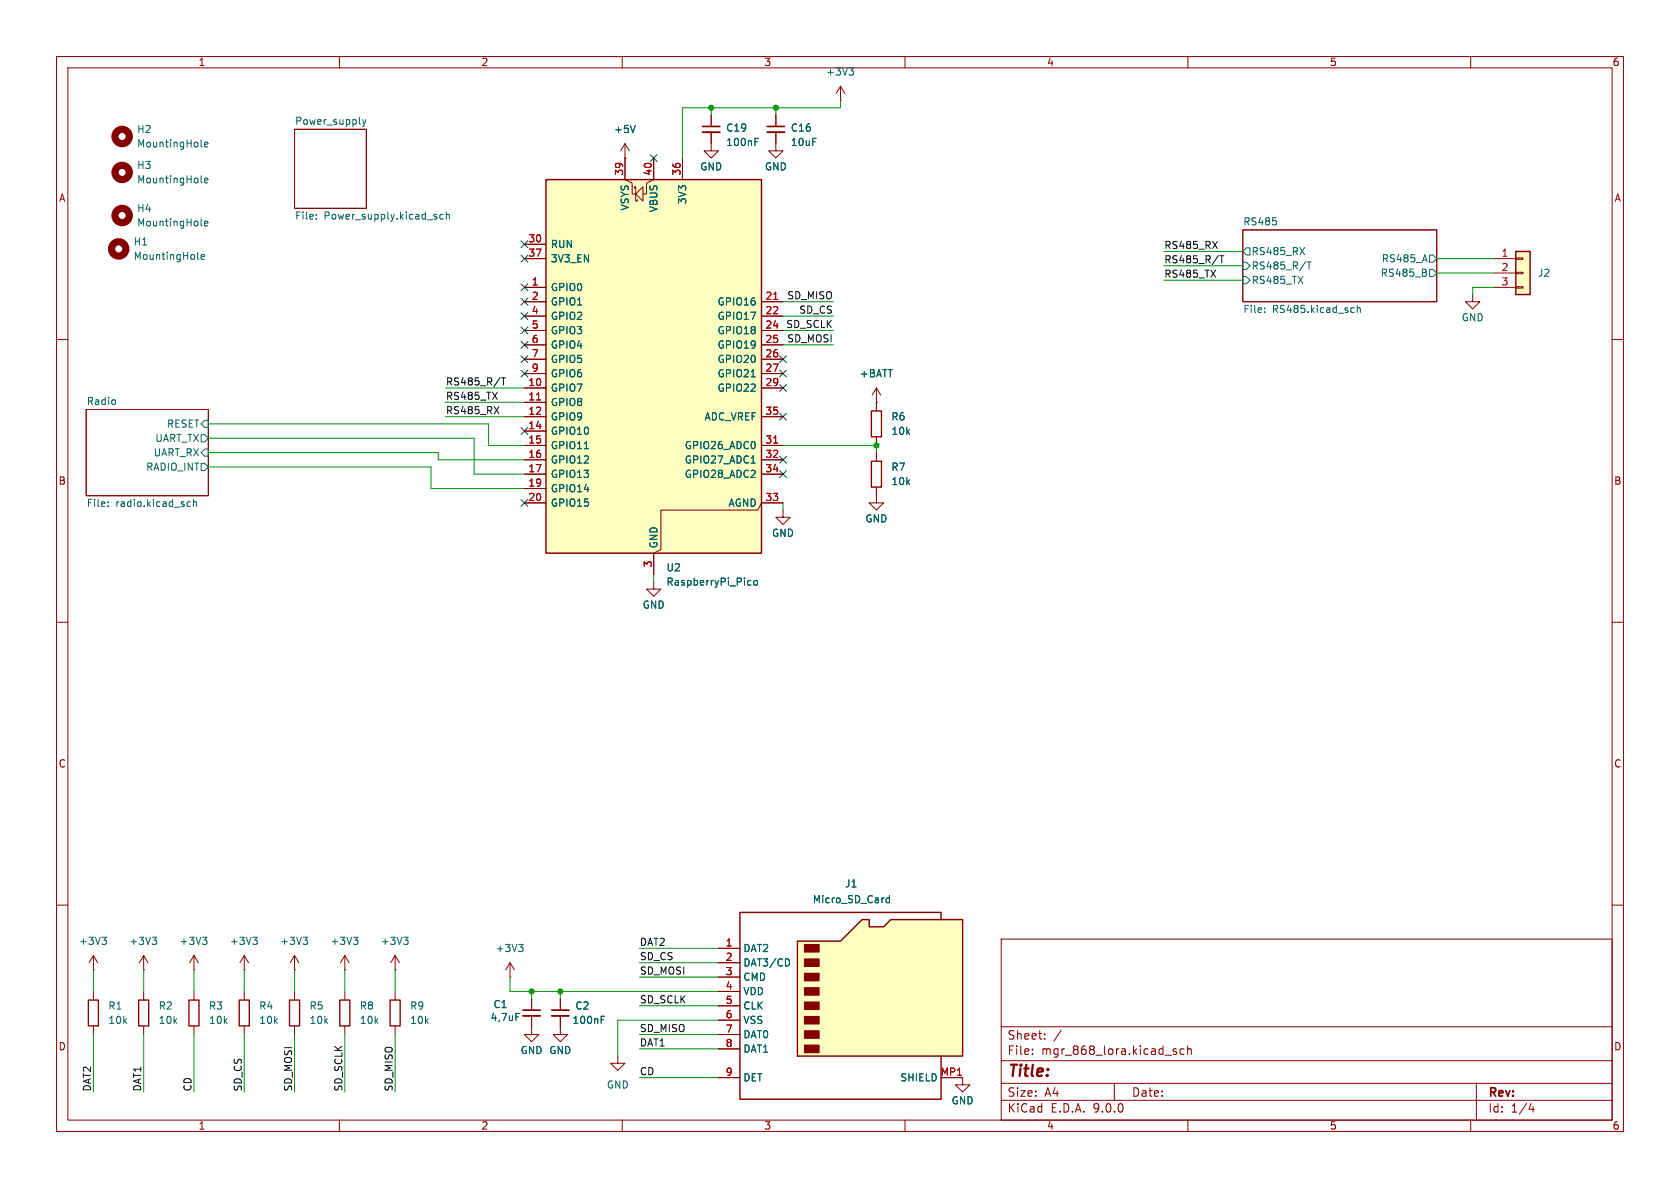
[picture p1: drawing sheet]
<svg xmlns="http://www.w3.org/2000/svg" width="297mm" height="210mm" viewBox="0 0 297 210" stroke-linecap="round" stroke-linejoin="round" font-family="sans-serif">
<g fill="none" stroke="#840000" stroke-width=".18">
<path d="M10 10h277v190h-277zM12 12h273v186h-273zM60 10v2M110 10v2M160 10v2M210 10v2M260 10v2M52.1 22.9h12.7v13.9h-12.7zM110.5 27.9h.1M110.5 25.4l-.8 1.3M110.5 25.4l.8 1.3M110.5 25.4v2.5"/>
<path d="M219.7 40.6h34.3v12.7h-34.3zM10 60h2M15.2 72.4h21.6v15.2h-21.6zM285 60h2M10 110h2M285 110h2M10 160h2M16.5 171.5h.1M16.5 168.9v2.6M16.5 175.3v1.5M16.5 168.9l-.8 1.3M16.5 168.9l.8 1.3"/>
<path d="M25.4 171.5h.1M25.4 168.9l-.8 1.3M25.4 168.9l.8 1.3M25.4 168.9v2.6M34.3 171.5h.1M34.3 168.9v2.6M34.3 175.3v1.5M34.3 168.9l-.8 1.3M34.3 168.9l.8 1.3M43.2 171.5h.1M43.2 168.9l-.8 1.3M43.2 168.9l.7 1.3"/>
<path d="M43.2 168.9v2.6M52.1 171.5h.1M52.1 168.9l-.8 1.3M52.1 168.9l.7 1.3M52.1 168.9v2.6M61 175.3v1.5M69.8 171.5h.1M69.8 168.9v2.6M69.8 175.3v1.5M69.8 168.9l-.7 1.3M69.8 168.9l.8 1.3M90.2 172.7h.1"/>
<path d="M90.2 170.2l-.8 1.3M90.2 170.2l.7 1.3M90.2 170.2v2.5M94 179.6v3.3h1.2l-1.2 1.3-1.3-1.3h1.3M94 176.5v2.1M99.1 179.6v3.3h1.2l-1.2 1.3-1.3-1.3h1.3M99.1 176.5v2.1M177 166h108v32h-108zM285 160h2M16.5 181.4v1.5M34.3 181.4v1.5M60 198v2"/>
<path d="M61 181.4v1.5M69.8 181.4v1.5M109.2 186.7v1.3h1.3l-1.3 1.2-1.3-1.2h1.3M110 198v2M160 198v2M177 194.5h108M177 191.5h108M177 187.5h108M177 181.5h108M182.5 186.3v.1M182.5 185.5v.1M184.7 183.6v.1"/>
<path d="M184.7 182.8v.1M187.6 182.1l-1.3 2M197 191.5v3M207.4 185.7l.6 .4-.2 .3-.4-.1M208 185.5l-.4-.1-.2 .2M209.3 185.5l-.4-.1-.3 .3v.4l.1 .2h.6M210 184.9v1.5M210 185.5l.2-.1 .3 .1 .1 .9M210 198v2M260 198v2M261 191.5v6.5M270.7 195l-.4 1.1h.9"/>
<path d="M271 195.6v1"/>
</g>
<g fill="none" stroke="#006464" stroke-width=".18">
<path d="M55.9 38.6v.1M55.9 38v.1M64.1 21.1l.3 .9M64.4 22l-.3 .4M64.7 21.1l-.3 .9M77.2 38.4v.3M78.4 38l-.4-.1-.2 .2 .1 .6h.5M78.9 38l.2-.1 .3 .1v.7M78.9 37.5v1.2M112.3 22.2l-.4 1.2M225.6 39.1v.5M219.7 46.4h.6l.7 .6-.7 .6h-.6z"/>
<path d="M219.7 48.9h.6l.7 .6-.7 .7h-.6zM220.3 43.8h.7v1.3h-.7l-.6-.6zM223.6 55.1v.1M223.6 54.5v.1M229.8 43.8l.8 1.2M230.6 43.8l-.8 1.2M231.1 46.3h.7M231.4 46.3v1.3M239 54.4l.4 .1M239.4 55.2h-.4M239.9 54.5l.2-.1 .3 .1 .1 .7M239.9 54v1.2"/>
<path d="M252.1 48.2l.1 .2-.1 .4M252.1 47.7v.4M252.7 45.1h.7l.6 .6-.6 .7h-.7zM252.7 47.6h.7l.6 .7-.6 .6h-.7zM20.4 70.8v.6M35.6 76.8h.6l.6 .7-.6 .6h-.6zM36.2 74.3h.6v1.3h-.6l-.6-.7zM19.1 89.4v.1M19.1 88.8v.1M33.2 89.5h.5M33.2 88.8h.5M34.2 88.8l.2-.1 .3 .1 .1 .7"/>
<path d="M34.2 88.3v1.2M35.6 80l.6-.6h.6v1.2h-.6zM35.6 81.9h.6l.6 .7-.6 .6h-.6zM18 165.7h.8l-.4 .5M18.6 166.2l.2 .2v.3l-.2 .2M26.9 165.7h.8l-.4 .5M27.5 166.2l.2 .2v.3l-.2 .2M35.8 165.7h.8l-.4 .5M36.3 166.2l.3 .2v.3l-.3 .2M44.7 165.7h.8l-.4 .5M45.2 166.2l.3 .2v.3l-.3 .2M53.6 165.7h.8l-.5 .5"/>
<path d="M54.1 166.2l.3 .2v.3l-.3 .2M71.4 165.7h.7l-.4 .5M71.9 166.2l.2 .2v.3l-.2 .2M91.2 179.1h.6M91.7 166.9h.8l-.5 .5M92.2 167.4l.3 .3v.3l-.3 .2M106.3 179.6h.6M106.3 180.3h.4"/>
</g>
<path d="M15.6 176.8h1.8v4.6h-1.8zM33.4 176.8h1.8v4.6h-1.8zM60.1 176.8h1.7v4.6h-1.7zM69 176.8h1.7v4.6h-1.7z" fill="none" stroke="#840000" stroke-width=".24"/>
<path d="M92.5 178.6h3M97.5 178.6h3.1" fill="none" stroke="#840000" stroke-width=".3"/>
<path d="M92.5 179.6h3M97.5 179.6h3.1" fill="none" stroke="#840000" stroke-width=".33"/>
<path d="M96.5 31.8h38.1v66h-38.1z" fill="#ffffc2"/>
<path d="M96.5 31.8h38.1v66h-38.1z" fill="none" stroke="#840000" stroke-width=".25"/>
<g fill="none" stroke="#840000" stroke-width=".18">
<path d="M110.5 27.9v3.9l1.3 .6v1.9h.6M112.1 33.3v-.3h.3v2.6h.2v-.3M113.7 33v2.6l-1.3-1.3zM115.6 27.9v3.9l-1.3 .6v1.9h-.6M120.6 27.9v3.9M137.2 20.3v2.1M137.2 23.4v2M92.7 43.2h3.8M92.7 45.7h3.8M92.7 50.8h3.8M92.7 53.3h3.8M92.7 55.9h3.8"/>
<path d="M92.7 58.4h3.8M134.6 53.3h3.8M134.6 55.9h3.8M134.6 58.4h3.8M92.7 61h3.8M92.7 63.5h3.8M92.7 66h3.8M92.7 68.6h3.8M92.7 71.1h3.8M92.7 73.7h3.8M92.7 76.2h3.8M92.7 78.7h3.8"/>
<path d="M134.6 61h3.8M134.6 63.5h3.8M134.6 66h3.8M134.6 68.6h3.8M134.6 73.7h3.8M134.6 78.7h3.8M92.7 81.3h3.8M92.7 83.8h3.8M92.7 86.4h3.8M92.7 88.9h3.8M134.6 81.3h3.8M134.6 83.8h3.8"/>
<path d="M138.4 88.9h-3.8l-.6 1.3h-17.2v7l-1.2 .6v3.8M115.6 102.9v1.2h1.2l-1.2 1.3-1.3-1.3h1.3"/>
</g>
<path d="M136.8 52.9h.7M94.9 70.7h.7M136.8 78.3h.7" fill="none" stroke="#a90000" stroke-width=".18"/>
<path d="M103.3 79.3h.7M132.8 66.6h.7M132.8 81.9h.7M132.4 102.6l.4 .1M132.8 103.4h-.4M133.4 102.7l.3-.1 .2 .2v.4l-.2 .2h-.3l-.2-.2z" fill="none" stroke="#006464" stroke-width=".18"/>
<path d="M135.6 22.4h3.1" fill="none" stroke="#840000" stroke-width=".3"/>
<path d="M135.6 23.4h3.1" fill="none" stroke="#840000" stroke-width=".33"/>
<path d="M141 166.4h7.6l3.8-3.8h1.3v1.2h2.5l1.3-1.2h12.7v24.1h-29.2z" fill="#ffffc2"/>
<path d="M141 166.4h7.6l3.8-3.8h1.3v1.2h2.5l1.3-1.2h12.7v24.1h-29.2zM166.4 162.6v-1.3h-35.6v33h35.6v-7.6" fill="none" stroke="#840000" stroke-width=".25"/>
<g fill="#840000" stroke="#840000" stroke-width=".25">
<path d="M142.2 167h2.6v1.3h-2.6z"/>
<path d="M142.2 169.5h2.6v1.3h-2.6z"/>
<path d="M142.2 172.1h2.6v1.3h-2.6z"/>
<path d="M142.2 174.6h2.6v1.3h-2.6z"/>
<path d="M142.2 177.2h2.6v1.2h-2.6z"/>
<path d="M142.2 179.7h2.6v1.3h-2.6z"/>
<path d="M142.2 182.2h2.6v1.3h-2.6z"/>
<path d="M142.2 184.8h2.6v1.3h-2.6z"/>
</g>
<path d="M25.4 175.3v1.5M127 167.6h3.8M127 170.2h3.8M127 172.7h3.8M127 175.3h3.8M127 177.8h3.8M25.4 181.4v1.5M127 180.3h3.8M127 182.9h3.8M127 185.4h3.8M127 190.5h3.8M166.4 190.5h3.8v1.3h1.2l-1.2 1.2-1.3-1.2h1.3" fill="none" stroke="#840000" stroke-width=".18"/>
<path d="M156.6 159.3l.3 .3 .3-.1M157.2 158.3v1.3M157.2 158.8l-.3-.1-.3 .3M139.3 169.6l.3 .4-.3 .7" fill="none" stroke="#006464" stroke-width=".18"/>
<path d="M24.5 176.8h1.8v4.6h-1.8z" fill="none" stroke="#840000" stroke-width=".24"/>
<path d="M268 44.5h2.5v7.6h-2.5z" fill="#ffffc2"/>
<path d="M268 44.5h2.5v7.6h-2.5z" fill="none" stroke="#840000" stroke-width=".25"/>
<g fill="none" stroke="#840000" stroke-width=".18">
<path d="M148.6 17.8h.1M148.6 15.2l-.8 1.3M148.6 15.2l.8 1.3M148.6 15.2v2.6M110.5 27.9h.1M110.5 27.9v3.9M115.6 27.9v3.9M120.6 27.9v3.9M125.7 23.4v3.3h1.3l-1.3 1.2-1.2-1.2h1.2M125.7 20.3v2.1M137.2 23.4v3.3h1.2l-1.2 1.2-1.3-1.2h1.3M137.2 20.3v2.1"/>
<path d="M92.7 45.7h3.8M92.7 50.8h3.8M92.7 43.2h3.8M92.7 53.3h3.8M92.7 55.9h3.8M92.7 58.4h3.8M134.6 53.3h3.8M134.6 55.9h3.8M134.6 58.4h3.8M260.3 52.1v1.2h1.3l-1.3 1.3-1.2-1.3h1.2M264.2 45.7h3.8M264.2 48.3h3.8"/>
<path d="M264.2 50.8h3.8M268 45.6h1.2v.2h-1.2zM268 48.1h1.2v.3h-1.2zM268 50.7h1.2v.2h-1.2zM92.7 61h3.8M92.7 63.5h3.8M92.7 66h3.8M92.7 68.6h3.8M92.7 71.1h3.8M92.7 73.7h3.8M92.7 76.2h3.8M92.7 78.7h3.8"/>
<path d="M134.6 61h3.8M134.6 63.5h3.8M134.6 66h3.8M134.6 68.6h3.8M134.6 73.7h3.8M134.6 78.7h3.8M154.9 71.1h.1M154.9 68.6v4M154.9 77.2v1.5M154.9 68.6l-.7 1.3M154.9 68.6l.8 1.3M92.7 81.3h3.8"/>
<path d="M92.7 83.8h3.8M92.7 86.4h3.8M92.7 88.9h3.8M115.6 97.8v3.8M134.6 81.3h3.8M134.6 83.8h3.8M134.6 88.9h3.8M138.4 90.2v1.2h1.3l-1.3 1.3-1.2-1.3h1.2M154.9 86.1v2.8h1.3l-1.3 1.3-1.2-1.3h1.2M154.9 80v1.5M43.2 175.3v1.5M52.1 175.3v1.5"/>
<path d="M61 171.5h.1M61 168.9l-.8 1.3M61 168.9l.7 1.3M61 168.9v2.6M94 176.5v2.1M94 179.6v2M99.1 176.5v2.1M99.1 179.6v2M127 167.6h3.8M127 170.2h3.8M127 172.7h3.8M127 175.3h3.8"/>
<path d="M127 177.8h3.8M43.2 181.4v1.5M52.1 181.4v1.5M127 180.3h3.8M127 182.9h3.8M127 185.4h3.8M127 190.5h3.8M166.4 190.5h3.8"/>
</g>
<g fill="none" stroke="#840000" stroke-width="1.3">
<circle cx="21.6" cy="30.5" r="1.27"/>
<circle cx="21.6" cy="38.1" r="1.27"/>
<circle cx="21.6" cy="24.1" r="1.27"/>
<circle cx="21" cy="44" r="1.27"/>
</g>
<g fill="none" stroke="#006464" stroke-width=".18">
<path d="M150.1 12h.8l-.4 .5M150.6 12.5l.3 .2v.3l-.3 .3M35.5 39.8l.2 .1M35.5 25.8l.2 .2M35.5 32.1l.2 .2M36.2 39.5l.6-.1-.1-.2-.4-.1-.1 .2v.6h.5M36.2 25.6l.6-.2-.1-.2-.4-.1-.1 .2v.6h.5M36.2 31.9l.6-.1-.1-.3h-.4l-.1 .2v.6h.5M112.3 22.2l-.4 1.2M133.5 25.1h.4M133.5 24.5h.6M34.9 45.7l.2 .2"/>
<path d="M35.5 45.4l.7-.1-.1-.2-.4-.1-.2 .2 .1 .6h.5M103.3 79.3h.7M132.8 66.6h.7M132.8 81.9h.7M132.4 102.6l.4 .1M132.8 103.4h-.4M133.4 102.7l.3-.1 .2 .2v.4l-.2 .2h-.3l-.2-.2zM156.6 159.3l.3 .3 .3-.1M157.2 158.3v1.3M157.2 158.8l-.3-.1-.3 .3M62.5 165.7h.8l-.5 .5M63 166.2l.3 .2v.3l-.3 .2"/>
<path d="M91.2 179.1h.6M106.3 179.6h.6M139.3 169.6l.3 .4-.3 .7M106.3 180.3h.4"/>
</g>
<path d="M124.2 22.4h3.1" fill="none" stroke="#840000" stroke-width=".3"/>
<path d="M124.2 23.4h3.1" fill="none" stroke="#840000" stroke-width=".33"/>
<path d="M154.1 72.6h1.7v4.6h-1.7zM154.1 81.5h1.7v4.6h-1.7zM42.3 176.8h1.8v4.6h-1.8zM51.2 176.8h1.8v4.6h-1.8z" fill="none" stroke="#840000" stroke-width=".24"/>
<path d="M214.4 42.7l.8 1.2M215.2 42.7l-.8 1.2M215.6 45.2h.8M216 45.2v1.3M87.4 71.9l.8 1.2M88.2 71.9l-.8 1.2M88.6 66.8h.8M89 66.8v1.3" fill="none" stroke="#0f0f0f" stroke-width=".18"/>
<g fill="none" stroke="#009600" stroke-width=".18">
<path d="M125.7 19.1v1.2M137.2 19.1v1.2M148.6 17.8v1.3h-28v8.8M138.4 53.3h8.9M138.4 55.9h8.9M138.4 58.4h8.9M205.7 47h14M205.7 49.5h14M205.7 44.5h14M254 45.7h10.2M254 48.3h10.2M264.2 50.8h-3.9v1.3"/>
<path d="M36.8 74.9h49.6v3.8h6.3M36.8 77.5h47v6.3h8.9M78.7 68.6h14M78.7 71.1h14M78.7 73.7h14M138.4 78.7h16.5v1.3M138.4 61h8.9M36.8 80h40.7v1.3h15.2M36.8 82.6h39.4v3.8h16.5M138.4 88.9v1.3M115.6 101.6v1.3M16.5 171.5v3.8"/>
<path d="M25.4 171.5v3.8M34.3 171.5v3.8M43.2 171.5v3.8M52.1 171.5v3.8M61 171.5v3.8M69.8 171.5v3.8M90.2 172.7v2.6h36.8M94 175.3v1.2M99.1 175.3v1.2M113 172.7h14M113 167.6h14M113 170.2h14"/>
<path d="M113 177.8h14M16.5 182.9v10.1M25.4 182.9v10.1M34.3 182.9v10.1M43.2 182.9v10.1M52.1 182.9v10.1M61 182.9v10.1M69.8 182.9v10.1M113 190.5h14M113 182.9h14M113 185.4h14M127 180.3h-17.8v6.4"/>
</g>
<g fill="none" stroke="#000084" stroke-width=".18">
<path d="M115 27.3l1.2 1.2M116.2 27.3l-1.2 1.2M92.1 57.8l1.2 1.2M92.1 52.7l1.2 1.2M92.1 50.2l1.2 1.2M92.1 45.1l1.2 1.2M92.1 42.6l1.2 1.2M92.1 55.3l1.2 1.2M93.3 57.8l-1.2 1.2M93.3 52.7l-1.2 1.2M93.3 50.2l-1.2 1.2M93.3 45.1l-1.2 1.2"/>
<path d="M93.3 42.6l-1.2 1.2M93.3 55.3l-1.2 1.2M92.1 60.4l1.2 1.2M92.1 62.9l1.2 1.2M92.1 75.6l1.2 1.2M92.1 65.4l1.2 1.2M93.3 60.4l-1.2 1.2M93.3 62.9l-1.2 1.2M93.3 75.6l-1.2 1.2M93.3 65.4l-1.2 1.2M137.8 65.4l1.2 1.2M137.8 62.9l1.2 1.2"/>
<path d="M137.8 68l1.2 1.2M137.8 73.1l1.2 1.2M139 65.4l-1.2 1.2M139 62.9l-1.2 1.2M139 68l-1.2 1.2M139 73.1l-1.2 1.2M92.1 88.3l1.2 1.2M93.3 88.3l-1.2 1.2M137.8 80.7l1.2 1.2M137.8 83.2l1.2 1.2M139 80.7l-1.2 1.2M139 83.2l-1.2 1.2"/>
</g>
<path d="M136.8 52.9h.7M94.9 70.7h.7M136.8 78.3h.7" fill="none" stroke="#a90000" stroke-width=".18"/>
<g fill="#009600" stroke="#009600" stroke-width=".18">
<circle cx="99.1" cy="175.3" r=".46"/>
<circle cx="94" cy="175.3" r=".46"/>
<circle cx="125.7" cy="19.1" r=".46"/>
<circle cx="154.9" cy="78.7" r=".46"/>
<circle cx="137.2" cy="19.1" r=".46"/>
</g>
<text font-size="2.8" fill="#840000" x="178" y="190.9">Title:</text>
<g font-size="2.1" fill="#840000">
<text x="178" y="184">Sheet:</text>
<text x="178" y="186.7">File:</text>
<text x="184.1" y="186.7">mgr_868_lora.kicad_sch</text>
<text x="178" y="196.9">KiCad</text>
<text x="178" y="194.1">Size:</text>
<text x="184.7" y="194.1">A4</text>
<text x="185.7" y="196.9">E.D.A.</text>
<text x="193.3" y="196.9">9.0.0</text>
<text x="200" y="194.1">Date:</text>
<text x="263" y="194.3">Rev:</text>
<text x="263" y="196.9">Id:</text>
<text x="267.1" y="196.9">1/4</text>
</g>
<g font-size="1.8" fill="#840000">
<text x="35" y="11.9">1</text>
<text x="85" y="11.9">2</text>
<text x="135" y="11.9">3</text>
<text x="185" y="11.9">4</text>
<text x="235" y="11.9">5</text>
<text x="285" y="11.9">6</text>
<text x="10.3" y="35.9">A</text>
<text x="285.3" y="35.9">A</text>
<text x="10.3" y="85.9">B</text>
<text x="285.3" y="85.9">B</text>
<text x="10.3" y="135.9">C</text>
<text x="285.3" y="135.9">C</text>
<text x="10.3" y="185.9">D</text>
<text x="285.3" y="185.9">D</text>
<text x="35" y="199.9">1</text>
<text x="85" y="199.9">2</text>
<text x="135" y="199.9">3</text>
<text x="185" y="199.9">4</text>
<text x="235" y="199.9">5</text>
<text x="285" y="199.9">6</text>
</g>
<g font-size="1.8" fill="#006464">
<text x="145.9" y="13.6">+3V3</text>
<text x="24.1" y="23.7">H2</text>
<text x="52.1" y="22.1">Power_supply</text>
<text x="108.5" y="23.7">+5V</text>
<text x="128.3" y="23.5">C19</text>
<text x="139.7" y="23.5">C16</text>
<text x="24.1" y="26.3">MountingHole</text>
<text x="128.3" y="26">100nF</text>
<text x="139.7" y="26">10uF</text>
<text x="24.1" y="30.1">H3</text>
<text x="24.1" y="32.6">MountingHole</text>
<text x="123.7" y="30.3">GND</text>
<text x="135.1" y="30.3">GND</text>
<text x="24.1" y="37.7">H4</text>
<text x="24.1" y="40.2">MountingHole</text>
<text x="52.1" y="39.1">File:</text>
<text x="57.3" y="39.1">Power_supply.kicad_sch</text>
<text x="111.4" y="37.3" transform="rotate(-90 111.4 37.3)">VSYS</text>
<text x="116.4" y="37.6" transform="rotate(-90 116.4 37.6)">VBUS</text>
<text x="121.5" y="36.2" transform="rotate(-90 121.5 36.2)">3V3</text>
<text x="219.7" y="39.9">RS485</text>
<text x="23.5" y="43.6">H1</text>
<text x="23.5" y="46.1">MountingHole</text>
<text x="97.3" y="44">RUN</text>
<text x="97.3" y="46.6">3V3_EN</text>
<text x="221.2" y="45.3">RS485_RX</text>
<text x="221.2" y="47.9">RS485_R/T</text>
<text x="244.2" y="46.6">RS485_A</text>
<text x="97.3" y="51.7">GPIO0</text>
<text x="221.2" y="50.4">RS485_TX</text>
<text x="244" y="49.1">RS485_B</text>
<text x="271.8" y="49.1">J2</text>
<text x="97.3" y="54.2">GPIO1</text>
<text x="97.3" y="56.7">GPIO2</text>
<text x="97.3" y="59.3">GPIO3</text>
<text x="126.8" y="54.2">GPIO16</text>
<text x="126.8" y="56.7">GPIO17</text>
<text x="126.8" y="59.3">GPIO18</text>
<text x="219.7" y="55.7">File:</text>
<text x="224.9" y="55.7">RS485.kicad_sch</text>
<text x="258.3" y="57">GND</text>
<text x="97.3" y="61.8">GPIO4</text>
<text x="97.3" y="64.4">GPIO5</text>
<text x="126.8" y="61.8">GPIO19</text>
<text x="126.8" y="64.4">GPIO20</text>
<text x="15.2" y="71.7">Radio</text>
<text x="97.3" y="66.9">GPIO6</text>
<text x="97.3" y="69.4">GPIO7</text>
<text x="97.3" y="72">GPIO8</text>
<text x="126.8" y="66.9">GPIO21</text>
<text x="126.8" y="69.4">GPIO22</text>
<text x="151.9" y="66.9">+BATT</text>
<text x="29.4" y="75.8">RESET</text>
<text x="97.3" y="74.5">GPIO9</text>
<text x="97.3" y="77.1">GPIO10</text>
<text x="124.5" y="74.5">ADC_VREF</text>
<text x="157.5" y="74.5">R6</text>
<text x="157.5" y="77.1">10k</text>
<text x="25.7" y="83.4">RADIO_INT</text>
<text x="27.1" y="80.9">UART_RX</text>
<text x="27.4" y="78.3">UART_TX</text>
<text x="97.3" y="79.6">GPIO11</text>
<text x="97.3" y="82.1">GPIO12</text>
<text x="121" y="79.6">GPIO26_ADC0</text>
<text x="121" y="82.1">GPIO27_ADC1</text>
<text x="157.5" y="83.4">R7</text>
<text x="15.2" y="89.9">File:</text>
<text x="20.5" y="89.9">radio.kicad_sch</text>
<text x="97.3" y="84.7">GPIO13</text>
<text x="97.3" y="87.2">GPIO14</text>
<text x="97.3" y="89.8">GPIO15</text>
<text x="121" y="84.7">GPIO28_ADC2</text>
<text x="128.7" y="89.8">AGND</text>
<text x="157.5" y="86">10k</text>
<text x="136.4" y="95.1">GND</text>
<text x="152.9" y="92.6">GND</text>
<text x="116.4" y="97" transform="rotate(-90 116.4 97)">GND</text>
<text x="117.7" y="101.2">U2</text>
<text x="113.5" y="107.8">GND</text>
<text x="117.7" y="103.7">RaspberryPi_Pico</text>
<text x="143.6" y="159.9">Micro_SD_Card</text>
<text x="149.3" y="157.1">J1</text>
<text x="13.9" y="167.2">+3V3</text>
<text x="22.8" y="167.2">+3V3</text>
<text x="31.6" y="167.2">+3V3</text>
<text x="40.5" y="167.2">+3V3</text>
<text x="49.4" y="167.2">+3V3</text>
<text x="58.3" y="167.2">+3V3</text>
<text x="67.2" y="167.2">+3V3</text>
<text x="87.5" y="168.5">+3V3</text>
<text x="131.3" y="168.5">DAT2</text>
<text x="131.3" y="171">DAT3/CD</text>
<text x="131.3" y="173.6">CMD</text>
<text x="19.1" y="178.7">R1</text>
<text x="27.9" y="178.7">R2</text>
<text x="36.8" y="178.7">R3</text>
<text x="45.7" y="178.7">R4</text>
<text x="54.6" y="178.7">R5</text>
<text x="63.5" y="178.7">R8</text>
<text x="72.4" y="178.7">R9</text>
<text x="87.1" y="178.4">C1</text>
<text x="101.6" y="178.7">C2</text>
<text x="131.3" y="176.1">VDD</text>
<text x="131.3" y="178.7">CLK</text>
<text x="19.1" y="181.2">10k</text>
<text x="27.9" y="181.2">10k</text>
<text x="36.8" y="181.2">10k</text>
<text x="45.7" y="181.2">10k</text>
<text x="54.6" y="181.2">10k</text>
<text x="63.5" y="181.2">10k</text>
<text x="72.4" y="181.2">10k</text>
<text x="86.6" y="180.7">4,7uF</text>
<text x="101.1" y="181.2">100nF</text>
<text x="131.3" y="181.2">VSS</text>
<text x="131.3" y="183.7">DAT0</text>
<text x="91.9" y="186.5">GND GND</text>
<text x="131.3" y="186.3">DAT1</text>
<text x="131.3" y="191.4">DET</text>
<text x="159.1" y="191.4">SHIELD</text>
<text x="107.2" y="192.6">GND</text>
<text x="168.1" y="195.4">GND</text>
</g>
<g font-size="1.8" fill="#a90000">
<text x="110.2" y="31.2" transform="rotate(-90 110.2 31.2)">39</text>
<text x="115.3" y="31.2" transform="rotate(-90 115.3 31.2)">40</text>
<text x="120.4" y="31.2" transform="rotate(-90 120.4 31.2)">36</text>
<text x="93.3" y="42.9">30</text>
<text x="93.3" y="45.5">37</text>
<text x="265.4" y="45.5">1</text>
<text x="93.9" y="50.5">1</text>
<text x="93.9" y="53.1">2</text>
<text x="135.2" y="53.1">21</text>
<text x="265.4" y="48">2</text>
<text x="265.4" y="50.5">3</text>
<text x="93.9" y="55.6">4</text>
<text x="93.9" y="58.2">5</text>
<text x="135.2" y="55.6">22</text>
<text x="135.2" y="58.2">24</text>
<text x="93.9" y="60.7">6</text>
<text x="93.9" y="63.2">7</text>
<text x="93.9" y="65.8">9</text>
<text x="135.2" y="60.7">25</text>
<text x="135.2" y="63.2">26</text>
<text x="135.2" y="65.8">27</text>
<text x="93.3" y="68.3">10</text>
<text x="93.3" y="70.9">11</text>
<text x="135.2" y="68.3">29</text>
<text x="93.3" y="73.4">12</text>
<text x="93.3" y="75.9">14</text>
<text x="135.2" y="73.4">35</text>
<text x="93.3" y="78.5">15</text>
<text x="93.3" y="81">16</text>
<text x="93.3" y="83.6">17</text>
<text x="135.2" y="78.5">31</text>
<text x="135.2" y="81">32</text>
<text x="135.2" y="83.6">34</text>
<text x="93.3" y="86.1">19</text>
<text x="93.3" y="88.6">20</text>
<text x="135.2" y="88.6">33</text>
<text x="115.3" y="100.4" transform="rotate(-90 115.3 100.4)">3</text>
<text x="128.2" y="167.4">1</text>
<text x="128.2" y="169.9">2</text>
<text x="128.2" y="172.5">3</text>
<text x="128.2" y="175">4</text>
<text x="128.2" y="177.5">5</text>
<text x="128.2" y="180.1">6</text>
<text x="128.2" y="182.6">7</text>
<text x="128.2" y="185.2">8</text>
<text x="128.2" y="190.2">9</text>
<text x="166.2" y="190.2">MP1</text>
</g>
<g font-size="1.8" fill="#0f0f0f">
<text x="205.7" y="46.6">RS485_R/T</text>
<text x="205.7" y="44.1">RS485_RX</text>
<text x="139.1" y="53">SD_MISO</text>
<text x="205.7" y="49.2">RS485_TX</text>
<text x="138.9" y="58.1">SD_SCLK</text>
<text x="141.2" y="55.5">SD_CS</text>
<text x="139.1" y="60.6">SD_MOSI</text>
<text x="78.7" y="68.2">RS485_R/T</text>
<text x="78.7" y="70.8">RS485_TX</text>
<text x="78.7" y="73.3">RS485_RX</text>
<text x="113" y="167.3">DAT2</text>
<text x="113" y="169.8">SD_CS</text>
<text x="113" y="172.4">SD_MOSI</text>
<text x="113" y="177.5">SD_SCLK</text>
<text x="113" y="185.1">DAT1</text>
<text x="113" y="182.5">SD_MISO</text>
<text x="113" y="190.2">CD</text>
<text x="16.2" y="193" transform="rotate(-90 16.2 193)">DAT2</text>
<text x="25.1" y="193" transform="rotate(-90 25.1 193)">DAT1</text>
<text x="33.9" y="193" transform="rotate(-90 33.9 193)">CD</text>
<text x="42.8" y="193" transform="rotate(-90 42.8 193)">SD_CS</text>
<text x="51.7" y="193" transform="rotate(-90 51.7 193)">SD_MOSI</text>
<text x="60.6" y="193" transform="rotate(-90 60.6 193)">SD_SCLK</text>
<text x="69.5" y="193" transform="rotate(-90 69.5 193)">SD_MISO</text>
</g>
</svg>
